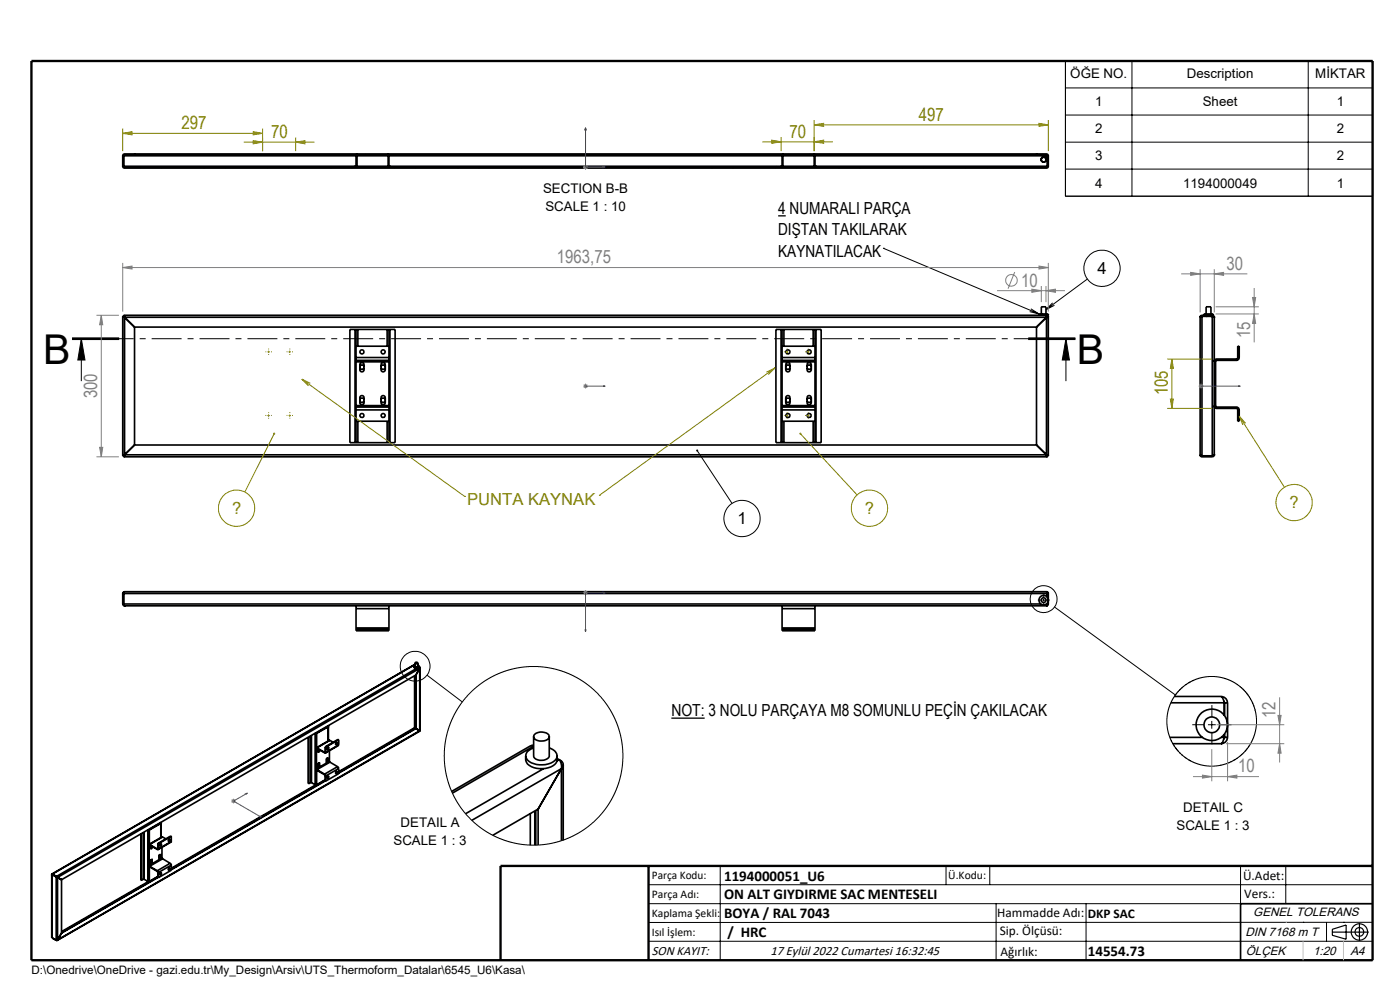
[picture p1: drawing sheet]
<svg xmlns="http://www.w3.org/2000/svg" width="297mm" height="210mm" viewBox="0 0 297 210" stroke-linecap="round" stroke-linejoin="round" font-family="sans-serif">
<g fill="none" stroke="#000" stroke-width=".35">
<path d="M26.1 32.8l196-.1 .3 .3v2.3l-.3 .4h-195.7l-.4-.4zM26.2 35.3l.2 .1M26.2 33v2.3M26.2 35.3h.1M26.2 33h49.3M26.2 32.9v.1M26.4 32.8l-.2 .2M26.4 32.8h49.2M28.5 32.7h.1M28.5 32.8h.1M28.5 32.7v.1M74.2 35.3v.1"/>
<path d="M75.5 33v2.1l-.2 .2h-49.1M75.7 35.3h6.7M75.7 33l.2-.2h6.2l.2 .2M75.7 33v2.1l-.1 .3h-.3M75.7 33h6.6M75.9 32.7l-.3 .1-.1 .2M82.1 32.7l.3 .1 .1 .2M82.3 33v2.1l.4 .3M82.5 32.8h83.4M82.5 33v2.1l.2 .2h83l.2-.2v-2.1M82.5 33h83.4M83.8 35.3v.1"/>
<path d="M164.6 35.3v.1M166.1 35.3h6.7M166.1 33l.2-.2h6.2l.2 .2M166.1 33v2.2l-.4 .2M166.1 33h6.6M166.3 32.7l-.3 .1-.1 .2M172.5 32.7l.3 .1 .1 .2M172.7 33v2.2l.4 .2M172.9 32.8h49.1M172.9 33v2.1l.2 .2h49.1M172.9 33h49.3M174.2 35.3v.1"/>
<path d="M219.9 32.7h.1M219.9 32.8h.1M219.9 32.7v.1M222 32.8l.2 .2M222.2 32.9v.1M222.2 35.3l-.1 .1h-195.7M222.2 35.3v.1M222.2 33v2.3M26 67.1l.4 .2M26 67.1h.2M26 67.1v29.6M26.2 66.9l.2 .4"/>
<path d="M26.2 67.1l.2 .2M26.2 66.9h196M26.2 66.9v.2M26.4 67.3h.1M26.4 67.3v29.2M26.4 67.3l2.1 2.1M26.4 67.3h195.6M28.5 69.4v25M28.5 69.4h191.4M75.3 69.9h.2M75.3 69.9h-1.1v24h1.1M75.3 69.9v24"/>
<path d="M75.5 69.9h.4M75.5 75.8v.6M75.5 76.4v.4M75.5 73.4h7M75.5 75.8h7M75.5 76.4h7M75.5 76.8h7M75.5 69.9v5.9M75.5 76.8v9.2M75.9 69.9h6.2M75.9 69.9v3.5M76.3 78l.2 .3h.5l.2-.3"/>
<path d="M76.3 77.8l.2-.4h.5l.2 .4M76.5 77a.44 .44 0 0 1 .5 0 .44 .44 0 0 1 .2 .4v1a.44 .44 0 0 1-.4 .5 .44 .44 0 0 1-.5-.5v-1.2zM80.8 78l.2 .3h.5l.2-.3M80.8 77.8l.2-.4h.5l.2 .4M80.9 77.1a.47 .47 0 0 1 .5-.2 .47 .47 0 0 1 .3 .5v1a.46 .46 0 0 1-.4 .5 .46 .46 0 0 1-.5-.5zM82.1 69.9h.4M82.1 69.9v3.5M82.5 69.9h.2M82.5 75.8v.6M82.5 76.4v.4M82.5 69.9v5.9M82.5 76.8v9.2"/>
<path d="M82.7 69.9h1.1v24h-1.1M82.7 69.9v24M165.7 69.9h.2M165.7 69.9h-1.1v24h1.1M165.7 69.9v24M165.9 69.9h.4M165.9 75.8v.6M165.9 76.4v.4M165.9 69.9v5.9M165.9 76.8v9.2M165.9 73.4h7M165.9 75.8h7"/>
<path d="M165.9 76.4h7M165.9 76.8h7M166.3 69.9h6.2M166.3 69.9v3.5M166.7 78l.2 .3h.5l.2-.3M166.7 77.8l.2-.4h.5l.2 .4M166.8 77.1a.47 .47 0 0 1 .5-.2 .47 .47 0 0 1 .3 .5v1a.46 .46 0 0 1-.5 .5 .46 .46 0 0 1-.4-.5zM171.2 78l.2 .3h.5l.2-.3M171.2 77.8l.2-.4h.5l.2 .4M171.3 77a.47 .47 0 0 1 .8 .4v1a.46 .46 0 0 1-.4 .5 .46 .46 0 0 1-.5-.5v-1zM172.5 69.9h.4M172.5 69.9v3.5"/>
<path d="M172.9 69.9h.2M172.9 75.8v.6M172.9 76.4v.4M172.9 69.9v5.9M172.9 76.8v9.2M173.1 69.9h1.1v24h-1.1M173.1 69.9v24M219.9 69.4v25M220.4 66.9v-.3h2v.3h-.2M220.9 66.6v-1.5h1v1.5M221.9 67.4h.1M222 67.3h.1"/>
<path d="M222 67.3l-2.1 2.1M222 67.3v29.2M222.2 66.9l-.2 .4M222.2 67.1l-.2 .2M222.2 66.9v.2M222.2 67.1h.2M222.4 67.1l-.4 .2M222.4 67.1v29.6M254.6 67.3v29.2M255 67.1l-.4 .2M255 66.9l-.3 .1-.1 .3M255 66.9h2.2"/>
<path d="M255 67.1h2.2M255 66.9v30M255 67.1h-.1M255.4 66.9v-.3h2v.3h-.2M255.9 67.1h.1M255.9 66.6v-1.5h1v1.5M256.9 67.1h.1M257.2 67.1l.4 .2M257.2 66.9l.3 .1 .1 .3M257.2 67.1h.1M257.2 66.9v30M257.6 67.3h.1"/>
<path d="M257.6 67.3v29.2M257.9 76.8v9.2M258.2 76.2a.6 .6 0 0 0-.6 .6h.3M258.2 76.4l-.3 .4M258.2 76.4h4.1M258.2 76.2v.2M258.2 76.2h4.1M262.3 76.2v.2M262.6 75.8l-.3 .4M262.6 75.8v-2.4h.3v2.4M262.6 75.8h.3M262.9 75.8a.6 .6 0 0 1-.6 .6"/>
<path d="M26 96.7h.2M26.2 96.7v.2M26.2 96.9h196M26.4 96.5l-.4 .2M26.4 96.5l-.2 .2M26.4 96.5l-.2 .4M26.4 96.5h.1M26.4 96.5h195.6M28.5 94.4l-2.1 2.1M28.5 94.4h191.4M75.3 93.9h.2M75.5 93.9h.4"/>
<path d="M75.5 86.4v.6M75.5 86v.4M75.5 86.4h7M75.5 87h7M75.5 89.4h7M75.5 86h7M75.5 87v6.9M75.9 93.9h6.2M75.9 89.4v4.5M76.3 84.8l.2-.4h.5l.2 .4M76.3 85l.2 .4h.5l.2-.4M76.5 84a.44 .44 0 0 1 .5 0 .44 .44 0 0 1 .2 .4v1a.44 .44 0 0 1-.4 .5 .44 .44 0 0 1-.5-.5v-1.2z"/>
<path d="M80.8 84.8l.2-.4h.5l.2 .4M80.8 85l.2 .4h.5l.2-.4M80.9 84.1a.46 .46 0 0 1 .5-.2 .46 .46 0 0 1 .3 .5v1a.46 .46 0 0 1-.4 .5 .46 .46 0 0 1-.5-.5zM82.1 93.9h.4M82.1 89.4v4.5M82.5 93.9h.2M82.5 86.4v.6M82.5 86v.4M82.5 87v6.9M165.7 93.9h.2M165.9 93.9h.4M165.9 86.4v.6"/>
<path d="M165.9 86v.4M165.9 87v6.9M165.9 86.4h7M165.9 87h7M165.9 89.4h7M165.9 86h7M166.3 93.9h6.2M166.3 89.4v4.5M166.7 84.8l.2-.4h.5l.2 .4M166.7 85l.2 .4h.5l.2-.4M166.9 84a.45 .45 0 0 1 .4 0 .45 .45 0 0 1 .3 .4v1a.46 .46 0 0 1-.5 .5 .46 .46 0 0 1-.4-.5v-1zM171.2 84.8l.2-.4h.5l.2 .4"/>
<path d="M171.2 85l.2 .4h.5l.2-.4M171.3 84a.47 .47 0 0 1 .5 0 .47 .47 0 0 1 .3 .4v1a.46 .46 0 0 1-.4 .5 .46 .46 0 0 1-.5-.5zM172.5 93.9h.4M172.5 89.4v4.5M172.9 93.9h.2M172.9 86.4v.6M172.9 86v.4M172.9 87v6.9M219.9 94.4l2.1 2.1M222 96.5l.4 .2M222 96.5l.2 .2M222 96.5l.2 .4"/>
<path d="M222 96.5h.1M222.2 96.7v.2M222.2 96.7h.2M254.6 96.5l.4 .2M254.6 96.5l.1 .3 .3 .1M254.9 96.7h.1M255 96.7h2.2M255 96.9h2.2M257.3 96.7h-.1M257.6 96.5l-.4 .2M257.6 96.5l-.1 .3-.3 .1M257.6 96.5h.1"/>
<path d="M257.9 86h-.3a.6 .6 0 0 0 .6 .6M257.9 86l.3 .4M258.2 86.4h4.1M258.2 86.4v.2M258.2 86.6h4.1M262.3 86.6l.3 .4M262.3 86.4a.6 .6 0 0 1 .6 .6M262.3 86.4v.2M262.6 87h.3M262.6 87v2.4h.3v-2.4M26 128.1l.4 .4M26 125.9v2.2"/>
<path d="M26 125.9h196.4M26 128.1h194.8M26.2 128.1l.2 .4M26.2 128.1v.1M26.2 125.9v2.2M26.2 125.8v.1M26.4 125.5l-.2 .4M26.4 125.5l-.4 .4M26.4 128.5h.1M26.4 125.5h195.6M26.4 128.5h195.6M75.5 133.2v.3"/>
<path d="M75.5 128.5v.6M75.5 133.5v.3h7v-.3M75.5 129.1v4.1M75.5 133.5h7M75.5 133.2h7M75.5 129.1h7M82.5 133.2v.3M82.5 128.5v.6M82.5 129.1v4.1M165.9 133.2v.3M165.9 128.5v.6M165.9 129.1v4.1"/>
<path d="M165.9 133.5v.3h7v-.3M165.9 133.5h7M165.9 133.2h7M165.9 129.1h7M172.9 133.2v.3M172.9 128.5v.6M172.9 129.1v4.1M222 125.5l.2 .4M222 125.5l.3 .2 .1 .2M222 128.5h.1M222 128.1h.4M222.2 125.8v.1"/>
<path d="M222.2 128.1l-.2 .4M222.2 128.1v.1M222.2 125.9v.8M222.2 127.9v.2M222.4 128.1l-.4 .4M222.4 125.9v2.2M65.4 156.4l.1 9.9M65.5 156.3v10M65.9 156.1v9.9M66.1 156v10M66.8 155.6h.1M66.9 155.6h.3"/>
<path d="M66.9 155.6v10.9M66.9 155.5h.1M66.9 155.5h.2M66.9 155.5v.1M67 158.8h.1M67 158.8v4.2M67.1 155.5l.1 .1M67.1 158.8v4.3M67.2 155.6v3M67.2 158.8h-.1M67.2 158.6l-.2 .2M67.2 158.6l1.7 1"/>
<path d="M67.2 158.8l1.7 .9M67.2 158.6v.2M67.5 158.9v.7l.3-.4M67.5 159.1l.1 .1M67.5 159.1v.1M67.6 159.2l-.1 .1M67.6 159.2l.1-.2v.2M67.6 159l-.1 .1M67.7 159.2l-.2 .3M67.7 159.2h.1M67.8 159.1v.1M68.7 154.5v.1"/>
<path d="M68.8 154.4v.2M68.9 159.6v.1M69 159.5l-.1 .1M69 158.4l.1 .1M69 159.5l.1 .1M69 158.4v1.1M69.1 159.6l-.2 .1M69.1 158.5v1.1M69.5 158.6a.17 .17 0 0 1 .2 .1 .17 .17 0 0 1 0 .2 .17 .17 0 0 1-.3-.1zM69.5 154h.1M69.5 154v.1M69.5 154.1l-2.4 1.4"/>
<path d="M69.5 154.1l.1 .1M69.6 154h.1M69.6 154v.2M69.6 154.2l-2.4 1.4M69.6 154h-.1M69.6 154.2v3M69.6 158.5l-.2 .4M69.7 154.1v3M69.9 159.2v2.3M70 157l-2.9 1.6M70 157l-2.8 1.6M70 157l.7 .4"/>
<path d="M71.2 157.8h.1M71.4 157.5a.18 .18 0 0 1 .1 .3 .18 .18 0 0 1-.3 0zM71.4 157.5l-.2 .4M71.9 158l-2.9 1.7M71.9 156.9l-2.8 1.6M71.9 156.9v1.1M71.9 158l-2.8 1.6M71.9 156.9l-.2-.1-2.7 1.6M87.8 141.3a.61 .61 0 0 0 .5 .5 .61 .61 0 0 0 .6-.3M87.9 154.4l.2 .1M87.9 143.4v11M87.9 154.4l-16 9.3"/>
<path d="M88.1 140.6v.7l.3 .2 .2-.2v-.7M88.1 141l-.3 .2a.54 .54 0 0 0 .5 .5 .54 .54 0 0 0 .6-.4l-.3-.3M88.1 154.5h.1M88.1 143.3l.1 11.2M88.1 154.5l.9 .5M88.2 154.5l.8 .5M88.2 154.5h.1M88.2 154.5l-16.3 9.4M88.2 143.2h.1M88.2 143.2l-75.1 43.4M88.2 154.5l-16.3 9.5M88.2 143.2v11.3"/>
<path d="M88.4 141.8l-76.4 44.1M88.9 141.5l.1 .3M88.9 141.3v.2M88.9 141.4l.1 .1M89 155h.1M89 155l-76.9 44.5M89 141.8h.1M89 141.5v.3M89 141.8l-76.8 44.3M89 141.8l-.8 1.4M89 155l-76.8 44.4M89 141.8v13.2"/>
<path d="M89 141.5h.1M89.1 141.6l-.1 13.4M112.5 158.2l-16.7 9.7M113.2 158.1l-.7 .1M113.2 156.2v4.1a1.9 1.9 0 0 0 2.9 .6l.4-.4v-4.3M113.2 158.7a1.63 1.63 0 0 0-1.3 2.5 4.7 4.7 0 0 0 6.1-.2 1.68 1.68 0 0 0-1.5-2.3M113.2 158.3l-17.2 9.9M113.5 155.7a2.16 2.16 0 0 1 3 .4 1.29 1.29 0 0 1-1.6 1.1h-.4a1.03 1.03 0 0 1-1.2-1.2zM248.2 156.4h6.9M248.4 149.1h12M248.8 157.8h10.3M249.1 147.7h10"/>
<path d="M259.1 147.7l.3 .4 .4 1M259.1 147.7a1.38 1.38 0 0 1 1.3 1.4M259.1 157.8h.1M259.1 156.4h1.3M259.6 148.7l.2 .4M259.8 156.4l-.5 1.2-.2 .2M259.8 156.4l-.2 .4M259.8 149.1v2.7M259.8 155.7v.7M260.4 156.4a1.38 1.38 0 0 1-1.3 1.4M260.4 149.1v7.3M29.9 176.9l.1 9.9"/>
<path d="M30 176.8v10M30.4 176.6v9.9M30.6 176.5v10M31.3 176.1h.1M31.4 176.1h.3M31.4 176.1v10.9M31.4 176h.1M31.4 176h.2M31.4 176v.1M31.5 179.3h.1M31.5 179.3v4.2M31.6 176l.1 .1"/>
<path d="M31.6 179.3v4.3M31.7 176.1v3M31.8 179.1l-.3 .2M31.8 179.3h-.2M31.8 179.1l1.6 1M31.8 179.3l1.6 .9M31.8 179.1v.2M32 179.4v.6h.2l.1-.3M32 179.6l.1 .1M32 179.6l-.1 .1M32.1 179.5l-.1 .1M32.1 179.7l-.2 .1"/>
<path d="M32.1 179.7l.1-.2v.2M32.2 179.7l-.2 .3M32.2 179.7h.1M32.3 179.6v.1M33.2 175v.1M33.2 174.9v.2M33.5 178.9l.1 .1M33.5 178.9v1.1M33.6 179v1.1M34 174.5h.1M34 174.5v.1M34 174.6l-2.4 1.4"/>
<path d="M34 174.6l.1 .1M34 179.1a.18 .18 0 0 1 .2 .2 .18 .18 0 0 1-.3 0zM34.1 174.5h.1M34.1 174.5v.2M34.1 179l-.2 .4M34.1 174.7l-2.4 1.4M34.1 174.5h-.1M34.1 174.7v3M34.2 174.6v3M34.4 179.7v2.3M34.5 177.5l-2.9 1.6M34.5 177.5l-2.7 1.6"/>
<path d="M34.5 177.5l.7 .4M35.7 178.3h.1M35.8 178.1a.17 .17 0 0 1 .2 0 .17 .17 0 0 1-.1 .3 .17 .17 0 0 1-.2-.1zM35.9 178l-.2 .4M36.3 178.5l-2.8 1.7M36.3 178.5l-2.7 1.6M36.3 177.4l-2.7 1.6M36.3 177.4v1.1M36.3 177.4l-.1-.1-2.7 1.6M65.9 166h.2M65.9 166l-.4 .3M66.1 166l.8 .5"/>
<path d="M66.9 166.5h.3M67 166.5l-30.7 17.7M67 163l.2 .4M67 163l.1 .1M67.1 163.1l.1 .2M67.2 163.4v3.1M67.2 163.3v.1M67.2 163.3l1.7 .9M67.2 163.4l1.7 1M67.5 162h.2M67.5 162.3h.1M67.6 162l.1 .1"/>
<path d="M67.6 162.3l-.1 .1M67.6 162l-.1 .3M67.7 162.3l-.2 .4M67.7 162.2l-.1 .1M67.7 161.8v.5M67.7 161.8l.1 .1M67.7 162.3l.1 .1M67.8 161.9l-.1-.1-.2 .3v.6h.2l.1-.3M67.8 161.9v.5M68.9 164.2l.2 .4M68.9 164.4l.1 .1M68.9 164.2v.2"/>
<path d="M69 165.4l-1.8 1.1M69 164.5v1.1l.1 .1M69 164.5l.1 .1M69 165.7l-32.7 18.8M69.1 164.6v1.1M69.3 161.3h.1M69.3 161.3h-.1M69.4 160.9v.1M69.4 160.9l-.1 .1M69.4 161.3l-.2 .1M69.4 161l-.1 .3M69.4 160.8h.1"/>
<path d="M69.5 161.3l-.3 .3M69.5 161.1l-.1 .2M69.5 160.8l.1 .1M69.5 161.3l.1 .1M69.5 160.8v.5M69.6 160.9l-.2-.1-.2 .2v.6l.2 .1 .2-.3M69.6 160.9v.5M69.6 164.7v.1M69.6 164.7l-.2 .3M69.9 161.5l.1 .2M69.9 161.5l-2.8 1.6M70 161.7l-2.8 1.6"/>
<path d="M70 161.7l1.6 .9M71.4 163.6a.17 .17 0 0 1 .1 .3 .17 .17 0 0 1-.3 0zM71.4 163.6l-.2 .4M71.6 162.6l.3 .4M71.6 162.6l-2.7 1.6M71.9 163v1.1l-2.8 1.6M71.9 163l-2.8 1.6M111.5 160.3a2.09 2.09 0 0 0 1.7 2.5 4.7 4.7 0 0 0 4.8-1l.1-.3 .1-1.2M112.5 172.6v6.7M113.5 172v7.3M113.7 171.9v7.4M114.2 171.6h.1"/>
<path d="M114.2 171.6l-9.7 5.6M114.2 171.6v7.6M115.3 163l-16.5 9.6M118.2 160.9l.4 .2M118.6 161.1a2.39 2.39 0 0 1 .5 1.9M118.6 161.1l.5 .3M118.6 161.1l-.5 .3M119.1 163h.1M119.1 161.4a1.02 1.02 0 0 1 0 1.6M119.1 163l-19 11M119.1 163l-4.9 8.6M119.1 163v15.3"/>
<path d="M119.1 161.4l-.2 .1M119.5 162.2v16M11 185.5v13.5M11 185.4v.1M11 185.4l77.1-44.4-77 44.4M11 185.5l.9 .5M11 199l1 .5M11 185.4l.1 .1M11.1 185.5h.1M11.1 185.4h-.1M11.1 199h.1M11.1 185.5h-.1"/>
<path d="M11.1 185.5l.9 .5M11.1 185.4l.9 .5M11.1 185.4v.1M11.9 186l.3 .1M11.9 186v13.5l.3-.1M12 186l.1 .1M12 185.9l.2 .2M12 186h-.1M12 185.9v.1M12 199.5h.1M12.1 186.1h.1M12.1 186.1l1 .5"/>
<path d="M12.2 199.4h.1M12.2 199.4l-.2 .1M12.2 186.1v13.3M12.2 186.1l.9 .5M13.1 197.9h.1M13.1 186.6v11.3M13.1 197.9l-.9 1.5M30.4 186.5h.2M30.4 186.5l-.4 .3M30.6 186.5l.8 .5M31.4 187h.3M31.5 187l-18.4 10.6"/>
<path d="M31.5 183.5l.3 .4M31.5 183.5l.1 .1M31.6 183.6l.2 .2M31.7 183.8v3.2M31.8 183.8v.1M31.8 183.8l1.6 .9M31.8 183.9l1.6 .9M32 182.5h.2M32 182.8h.1M32 182.8h-.1M32.1 182.4l.1 .2M32.1 182.8l-.2 .1"/>
<path d="M32.1 182.5l-.1 .3M32.2 182.3h.1M32.2 182.8l-.2 .4M32.2 182.7l-.1 .1M32.2 182.3v.5M32.2 182.3l.1 .1M32.2 182.8l.1 .1M32.3 182.4l-.2-.1-.1 .2v.7h.2l.1-.3M32.3 182.4v.5M33.4 184.8l.1 .2M33.4 184.7l.2 .4M33.4 180.1v.1"/>
<path d="M33.4 184.7v.1M33.5 180l-.1 .1M33.5 186.2l-20.4 11.7M33.5 186l-20.4 11.9M33.5 185.9l-1.8 1.1M33.5 180l.1 .1M33.5 185l.1 1.2M33.5 185l.1 .1M33.5 186l-20.4 11.8M33.6 180.1l-.2 .1M33.6 185.1v1.1M33.7 181.5h.2"/>
<path d="M33.8 181.8h.1M33.8 181.8h-.1M33.8 181.4l.1 .1M33.9 181.8l-.2 .1M33.9 181.5l-.1 .3M33.9 181.3h.1M33.9 181.8l-.2 .3M33.9 181.6v.2M33.9 181.3l.2 .1M33.9 181.8l.2 .1M33.9 181.3v.5M34.1 181.4l-.2-.1-.2 .2v.7l.3-.1 .1-.2"/>
<path d="M34.1 181.4v.5M34.1 185.3v-.1l-.2 .3M34.4 182l.1 .2M34.4 182l-2.8 1.6M34.5 182.2l-2.7 1.6M34.5 182.2l1.6 .9M35.9 184.1l-.2 .4M36.1 183.1l.2 .4M36.1 183.1l-2.7 1.6M36.3 184.4l32.7-18.8-32.7 18.8M36.3 183.5v1.1l-2.7 1.6M36.3 183.5l-2.7 1.6"/>
<path d="M291.2 191.7h-28v12"/>
<circle cx="221.4" cy="33.8" r=".55"/>
<circle cx="221.4" cy="33.9" r=".5"/>
<circle cx="76.8" cy="74.6" r=".43"/>
<circle cx="81.3" cy="74.6" r=".42"/>
<circle cx="167.2" cy="74.6" r=".43"/>
<circle cx="171.6" cy="74.6" r=".43"/>
<circle cx="76.8" cy="88.1" r=".43"/>
<circle cx="81.3" cy="88.2" r=".42"/>
<circle cx="167.2" cy="88.1" r=".43"/>
<circle cx="171.6" cy="88.1" r=".43"/>
<circle cx="221.4" cy="127.3" r=".5"/>
<circle cx="221.4" cy="127.3" r="1"/>
<circle cx="88.4" cy="140.6" r=".22"/>
<circle cx="257.1" cy="153.8" r="1.66"/>
<circle cx="257.1" cy="153.7" r="3.3"/>
<circle cx="69.6" cy="164.9" r=".2"/>
<circle cx="34.1" cy="185.4" r=".19"/>
<circle cx="35.9" cy="184.3" r=".19"/>
</g>
<g fill="none" stroke="#000" stroke-width=".21">
<path d="M226 12.9h65.2v28.7h-65.2zM226 18.7h65.2M240.1 12.9v28.7M277.5 12.9v28.7M29.9 35.4l-.2 .3M34.4 35.4l-.2 .3M43.4 35.4l-.2 .3M47.9 35.4l-.2 .3M56.9 35.4l-.2 .3M61.3 35.4l-.2 .3M70.3 35.4l-.2 .3M75 35.3l-.4 .4"/>
<path d="M75.7 34.6l-.2 .1M77.6 32.7l-.2 .1M83.8 35.4l-.2 .3M83.8 35.4h.1M88.3 35.4l-.2 .3M97.3 35.4l-.2 .3M101.8 35.4l-.2 .3M110.7 35.4l-.1 .3M115.3 35.4l-.3 .3M124.2 35.4l-.2 .3M128.7 35.4l-.2 .3M137.7 35.4l-.2 .3"/>
<path d="M142.2 35.4l-.2 .3M151.2 35.4l-.2 .3M155.6 35.4l-.2 .3M164.8 35.3l-.4 .4M166.1 34l-.2 .2M167.4 32.7l-.2 .1M169.1 35.4l-.2 .3M171.9 32.7l-.2 .1M178.1 35.4l-.2 .3M182.6 35.4l-.2 .3M191.6 35.4l-.2 .3M196.1 35.4l-.2 .3"/>
<path d="M205 35.4l-.2 .3M209.5 35.4l-.2 .3M218.5 35.4l-.2 .3M221.3 32.7l-.2 .1M226 24.4h65.2M226 30.2h65.2M226 35.9h65.2M187.4 52.7h.1M187.4 52.7l33 13.9M230.7 59.2l-8.8 6.5M15.3 72h10zM15.3 71.8h10"/>
<path d="M15.3 71.7h10M17.3 71.9l.7 4.5h-1.5zM17.3 71.9v8.9M218.1 71.8h10M218.1 71.7h10M218.1 72h10M218.4 66.1l2 .5M218.7 65.5l1.7 1.1M223.3 64.2l-1.4 1.5M223.7 64.8l-1.8 .9M226.1 71.9l.8 4.5h-1.5zM226.1 71.9v8.9"/>
<path d="M147.9 95.6l7.4 11.2M221.2 127.3h.5M221.4 127.1v.5M223.7 128.8l25.6 18.6M90.6 143.2l7.5 5.7M256.3 153.7h1.6M257.1 152.9v1.7M137.6 187.7h153.6M137.6 191.7h153.6M137.6 199.7h153.6M152.8 183.7v20M200.7 183.7v4"/>
<path d="M210 183.7v4M211.3 191.7v12M230.4 191.7v12M263.2 183.7v20M272.8 183.7v8M276.4 195.6h.1M281.4 195.6v4.1M285 195.6h.1M291.2 195.6l-153.6 .1"/>
<circle cx="233.8" cy="56.9" r="3.8"/>
<circle cx="157.4" cy="110" r="3.8"/>
<circle cx="221.4" cy="127.1" r="2.86"/>
<circle cx="88.1" cy="141.3" r="3.2"/>
<circle cx="257" cy="153" r="9.5"/>
<circle cx="113.2" cy="160.3" r="19"/>
</g>
<g fill="none" stroke="#808080" stroke-width=".21">
<path d="M123.7 35.4h1M123.9 35.1l.7 .7M124.2 35v.9M124.6 35.1l-.7 .7M26 56.8l2-.4v.7zM26 55.8v10.3M26 56.8h196.4M215.3 57.7l-1.4 3.5M220.4 56.4l2 .4-2 .3zM222.4 55.8v10.3M250.6 58.1h14M252.6 57.8l2 .3-2 .3z"/>
<path d="M254.6 57.1v9.2M257.6 58.1l2-.3v.6zM257.6 57.1v9.2M20.5 66.9h4.7M21.5 66.9v30M21.5 66.9l.3 2h-.7zM211.5 61.7h14.4M218.9 61.3l2 .4-2 .3zM220.9 60.7v3.4M221.9 61.7l2-.4v.7zM221.9 60.7v3.4M257.9 66.6h9.2"/>
<path d="M257.9 65.1h9.2M265.7 63.1h.7l-.3 2zM266.1 61.1v11.5M266.1 66.6l.3 2h-.7zM20.5 96.9h4.7M21.1 94.9h.7l-.3 2zM123.7 81.9h1M123.9 81.6l.7 .7M124.2 81.4v1M124.6 81.6l-.7 .7M254.3 81.9h1M254.4 81.6l.7 .7"/>
<path d="M254.8 81.4v1M255.1 81.6l-.7 .7M123.7 125.7h1M123.9 125.4l.7 .7M124.2 125.2v1M124.6 125.4l-.7 .7M257.1 158.9v6.8M258.1 153.7h14.4M260.1 157.8h12.4M260.4 157.4v8.3M271.1 151.8h.7l-.3 1.9zM271.5 157.8l.3 2h-.7z"/>
<path d="M271.5 147.9v13.8M49 169.9h1M49.2 169.6l.7 .7M49.5 169.4v1M49.9 169.6l-.7 .7M253.1 164.7h14M255.1 164.4l2 .3-2 .4zM260.4 164.7l2-.3v.7z"/>
<circle cx="214.6" cy="59.5" r="1.24"/>
</g>
<path d="M165.1 45.8h1.6M142.4 152.3h7.1" fill="none" stroke="#000" stroke-width=".28"/>
<g fill="none" stroke="#808000" stroke-width=".21">
<path d="M26 28.3l2-.4v.7zM26 27.3v4.8M26 28.3h29.7M51.7 30.2h15M53.7 29.8l2 .4-2 .3zM53.7 27.9l2 .4-2 .3zM55.7 27.3v4.8M62.7 30.2l2-.4v.7zM62.7 29.2v2.9M161.7 30.1h15M163.7 29.7l2 .4-2 .3zM165.7 29.1v3"/>
<path d="M172.7 30.1l2-.4v.7zM172.7 26.5l2-.3v.6zM172.7 25.5v6.6M172.7 26.5h49.7M220.4 26.2l2 .3-2 .3zM222.4 25.5v6.6M56.7 74.6h.5M57 74.4v.5M61.2 74.6h.5M61.5 74.4v.5M164.4 78l-37.3 27.1M164.4 78l-1.4 1.5"/>
<path d="M164.4 78l-1.8 .9M166.7 74.6h.5M167 74.4v.5M171.2 74.6h.5M171.4 74.4v.5M247.6 76.2h9.6M248.6 76.2v10.4M248.6 76.2l.3 1.9h-.6zM56.7 88.2h.5M57 87.9v.5M58.2 92l-6.3 12.4M61.2 88.2h.5"/>
<path d="M61.5 87.9v.5M64 80.4l34.6 24.9M64 80.4l1.8 .9M64 80.4l1.4 1.4M166.7 88.2h.5M167 87.9v.5M169.8 92l12 13M171.2 88.2h.5M171.4 87.9v.5M247.6 86.6h9.6M248.3 84.7h.6l-.3 1.9zM262.9 88.3l9.6 15.1"/>
<path d="M262.9 88.3l1.3 1.5M262.9 88.3l.8 1.8M98.6 105.3h.1M127.1 105.1h.1"/>
<circle cx="50.2" cy="107.8" r="3.9"/>
<circle cx="184.5" cy="107.8" r="3.9"/>
<circle cx="274.5" cy="106.6" r="3.8"/>
</g>
<g fill="none" stroke="#000" stroke-width=".25">
<path d="M282.6 197.7h7.8M282.6 197.1l3-.9v3l-3-.8zM288.4 195.8v3.8M106.2 203.7h185"/>
<circle cx="288.4" cy="197.7" r="1.74"/>
<circle cx="288.4" cy="197.7" r=".93"/>
</g>
<g fill="none" stroke="#00f" stroke-width=".21">
<path d="M124.2 27.1l.1 .4h-.2zM124.2 27.1v8.3h4.2M128 35.3l.4 .1-.4 .2zM124.1 81.9h.2zM124.2 81.9h.1M124.2 81.9h4.2M128.4 81.9h-.4h.4M254.7 81.9h.2zM254.8 81.9h.1M254.8 81.9h8.3M263.1 81.9h-.4h.4M124.1 133.6h.2l-.1 .4z"/>
<path d="M128 125.6l.4 .1-.4 .1zM128.4 125.7h-4.2v8.3M52.1 168.4l.4-.2-.3 .2zM52.5 168.2l-3 1.7 5.9 3.4M55 173.2l.2-.1 .2 .2z"/>
</g>
<path d="M220.9 127.3h-.7M221.4 126.8v-.8M221.4 127.8v.7M221.9 127.3h.8M255.4 153.7h-2.5M257.1 152.1v-2.5M257.1 155.4v2.5M258.8 153.7h2.5" fill="none" stroke="#000" stroke-width=".21" stroke-dasharray="15.2 1.3 1.3 1.3" stroke-linecap="butt"/>
<path d="M228.1 71.8h-212.8" fill="none" stroke="#000" stroke-width=".21" stroke-dasharray="6.3 1.3 1.3 1.3" stroke-dashoffset="3.4" stroke-linecap="butt"/>
<g fill="none" stroke="#808000" stroke-width=".21" stroke-dasharray="15.2 1.3 1.3 1.3" stroke-linecap="butt">
<path d="M56.5 74.6h-.2M57 74.1v-.2M57 75.1v.2M57.5 74.6h.2M61 74.6h-.2M61.5 74.1v-.2M61.5 75.1v.2M62 74.6h.2M166.5 74.6h-.2M167 74.1v-.2M167 75.1v.2M167.5 74.6h.2"/>
<path d="M171 74.6h-.2M171.5 74.1v-.2M171.5 75.1v.2M172 74.6h.2M56.5 88.1h-.2M57 87.6v-.2M57 88.6v.2M57.5 88.1h.2M61 88.1h-.2M61.5 87.6v-.2M61.5 88.6v.2M62 88.1h.2"/>
<path d="M166.5 88.1h-.2M167 87.6v-.2M167 88.6v.2M167.5 88.1h.2M171 88.1h-.2M171.5 87.6v-.2M171.5 88.6v.2M172 88.1h.2"/>
</g>
<path d="M6.7 12.9h284.5v190.8h-284.5zM137.6 183.7v20M291.2 183.7h-185v20" fill="none" stroke="#000" stroke-width=".5"/>
<path d="M276.4 199.7v4M285 199.7v4" fill="none" stroke="#c0c0c0" stroke-width=".21"/>
<path d="M272.8 195.6h.1" fill="none" stroke="#c0c0c0" stroke-width=".25"/>
<g fill="#000">
<path d="M147.8 95.4a.21 .21 0 0 1 .3 .1 .21 .21 0 0 1-.2 .3 .22 .22 0 0 1-.2-.4l.2 .2z"/>
<path d="M226.1 71.9l.8 4.5h-1.5zM17.3 71.9l.7 4.5h-1.5z"/>
</g>
<path d="M58.1 91.8a.23 .23 0 0 0-.1 .3 .23 .23 0 0 0 .3 0 .23 .23 0 0 0 0-.3l-.1 .2 .1-.2zM169.7 91.8a.22 .22 0 0 0 0 .4 .22 .22 0 0 0 .3-.2 .22 .22 0 0 0-.3-.2l.1 .2z" fill="#808000"/>
<g fill="#00f">
<path d="M128 81.9h.4zM124.1 81.9h.2z"/>
<path d="M128 35.3l.4 .1-.4 .2zM124.2 27.1l.1 .4h-.2zM128 35.3l.4 .1-.4 .2zM124.2 27.1l.1 .4h-.2z"/>
<path d="M128 125.6v.2l.4-.1zM124.1 133.6l.1 .4 .1-.4zM254.7 81.9h.2zM262.7 81.9h.4zM52.1 168.4h.1l.3-.2zM55 173.2l.4 .1-.2-.2zM-.1 148.3v.2zM-.1 156.3v.4z"/>
</g>
<g fill="#808000">
<path d="M172.7 30.1l2-.4v.7zM163.7 29.7l2 .4-2 .3z"/>
<path d="M53.7 29.8l2 .4-2 .3zM62.7 30.2l2-.4v.7z"/>
<path d="M53.7 27.9l2 .4-2 .3zM26 28.3l2-.4v.7z"/>
<path d="M248.6 76.2l.3 1.9h-.6zM248.3 84.7h.6l-.3 1.9z"/>
<path d="M172.7 26.5l2-.3v.6zM220.4 26.2l2 .3-2 .3z"/>
</g>
<g fill="#808080">
<path d="M26 56.8l2-.4v.7zM220.4 56.4l2 .4-2 .3zM218.9 61.3l2 .4-2 .3zM221.9 61.7l2-.4v.7zM255.1 164.4l2 .3-2 .4zM260.4 164.7l2-.3v.7z"/>
<path d="M252.6 57.8l2 .3-2 .3zM257.6 58.1l2-.3v.6z"/>
<path d="M271.5 157.8l.3 2h-.7zM271.1 151.8h.7l-.3 1.9z"/>
<path d="M266.1 66.6l.3 2h-.7zM265.7 63.1h.7l-.3 2z"/>
<path d="M21.5 66.9l.3 2h-.7zM21.1 94.9h.7l-.3 2z"/>
</g>
<g font-size="8.7">
<text x="9.1" y="77.3">B</text>
<text x="228.5" y="77.3">B</text>
</g>
<g font-size="3.9" fill="#808000">
<text x="38.5" y="27.4">297</text>
<text x="57.5" y="29.3">70</text>
<text x="167.5" y="29.2">70</text>
<text x="194.9" y="25.6">497</text>
<text x="247.7" y="83.8" transform="rotate(-90 247.7 83.8)">105</text>
</g>
<g font-size="3.9" fill="#808080">
<text x="118.1" y="55.9">1963,75</text>
<text x="260.2" y="57.2">30</text>
<text x="216.6" y="60.8">10</text>
<text x="265.2" y="71.7" transform="rotate(-90 265.2 71.7)">15</text>
<text x="20.6" y="84.5" transform="rotate(-90 20.6 84.5)">300</text>
<text x="270.6" y="152.3" transform="rotate(-90 270.6 152.3)">12</text>
<text x="262.7" y="163.9">10</text>
</g>
<g font-size="3.5">
<text x="165.1" y="45.4">4 NUMARALI PARÇA</text>
<text x="165.1" y="49.9">DIŞTAN TAKILARAK</text>
<text x="165.1" y="54.4">KAYNATILACAK</text>
<text x="232.8" y="58">4</text>
<text x="156.5" y="111.1">1</text>
<text x="142.4" y="151.9">NOT: 3 NOLU PARÇAYA M8 SOMUNLU PEÇİN ÇAKILACAK</text>
</g>
<g font-size="3.5" fill="#808000">
<text x="99.1" y="107.1">PUNTA KAYNAK</text>
<text x="273.6" y="107.7">?</text>
<text x="49.2" y="108.9">?</text>
<text x="183.5" y="108.9">?</text>
</g>
<g font-size="3.2">
<text x="153.6" y="190.8">ON ALT GIYDIRME SAC MENTESELI</text>
<text x="153.6" y="186.8">1194000051_U6</text>
<text x="153.6" y="194.8">BOYA / RAL 7043</text>
<text x="154.3" y="198.8">/ HRC</text>
<text x="230.8" y="202.8">14554.73</text>
</g>
<g font-size="2.8">
<text x="227.1" y="16.6">ÖĞE NO.</text>
<text x="251.8" y="16.6">Description</text>
<text x="279" y="16.6">MİKTAR</text>
<text x="232.3" y="22.6">1</text>
<text x="255.2" y="22.6">Sheet</text>
<text x="283.6" y="22.6">1</text>
<text x="232.3" y="28.3">2</text>
<text x="283.6" y="28.3">2</text>
<text x="232.3" y="34">3</text>
<text x="283.6" y="34">2</text>
<text x="115.2" y="40.9">SECTION B-B</text>
<text x="232.3" y="39.8">4</text>
<text x="251" y="39.8">1194000049</text>
<text x="283.6" y="39.8">1</text>
<text x="115.7" y="44.7">SCALE 1 : 10</text>
<text x="251" y="172.3">DETAIL C</text>
<text x="83.5" y="179.3">SCALE 1 : 3</text>
<text x="85" y="175.5">DETAIL A</text>
<text x="249.6" y="176.1">SCALE 1 : 3</text>
<text x="263.7" y="186.7">Ü.Adet:</text>
<text x="263.9" y="190.5">Vers.:</text>
<text x="211.5" y="194.5">Hammadde Adı:</text>
<text x="230.8" y="194.7">DKP SAC</text>
<text x="138.3" y="202.6">SON KAYIT:</text>
<text x="163.5" y="202.6">17 Eylül 2022 Cumartesi 16:32:45</text>
<text x="212.1" y="198.4">Sip. Ölçüsü:</text>
<text x="212.2" y="202.7">Ağırlık:</text>
</g>
<g font-size="2.6">
<text x="265.9" y="194.4">GENEL TOLERANS</text>
<text x="264.2" y="198.5">DIN 7168 m T</text>
<text x="264.3" y="202.6">ÖLÇEK</text>
<text x="278.5" y="202.6">1:20</text>
<text x="286.5" y="202.6">A4</text>
</g>
<g font-size="2.5">
<text x="138.3" y="186.4">Parça Kodu:</text>
<text x="138.3" y="190.5">Parça Adı:</text>
<text x="201.2" y="186.5">Ü.Kodu:</text>
<text x="138.3" y="194.5">Kaplama Şekli:</text>
<text x="138.3" y="198.6">Isıl İşlem:</text>
<text x="6.7" y="206.7">D:\Onedrive\OneDrive - gazi.edu.tr\My_Design\Arsiv\UTS_Thermoform_Datalar\6545_U6\Kasa\</text>
</g>
</svg>
